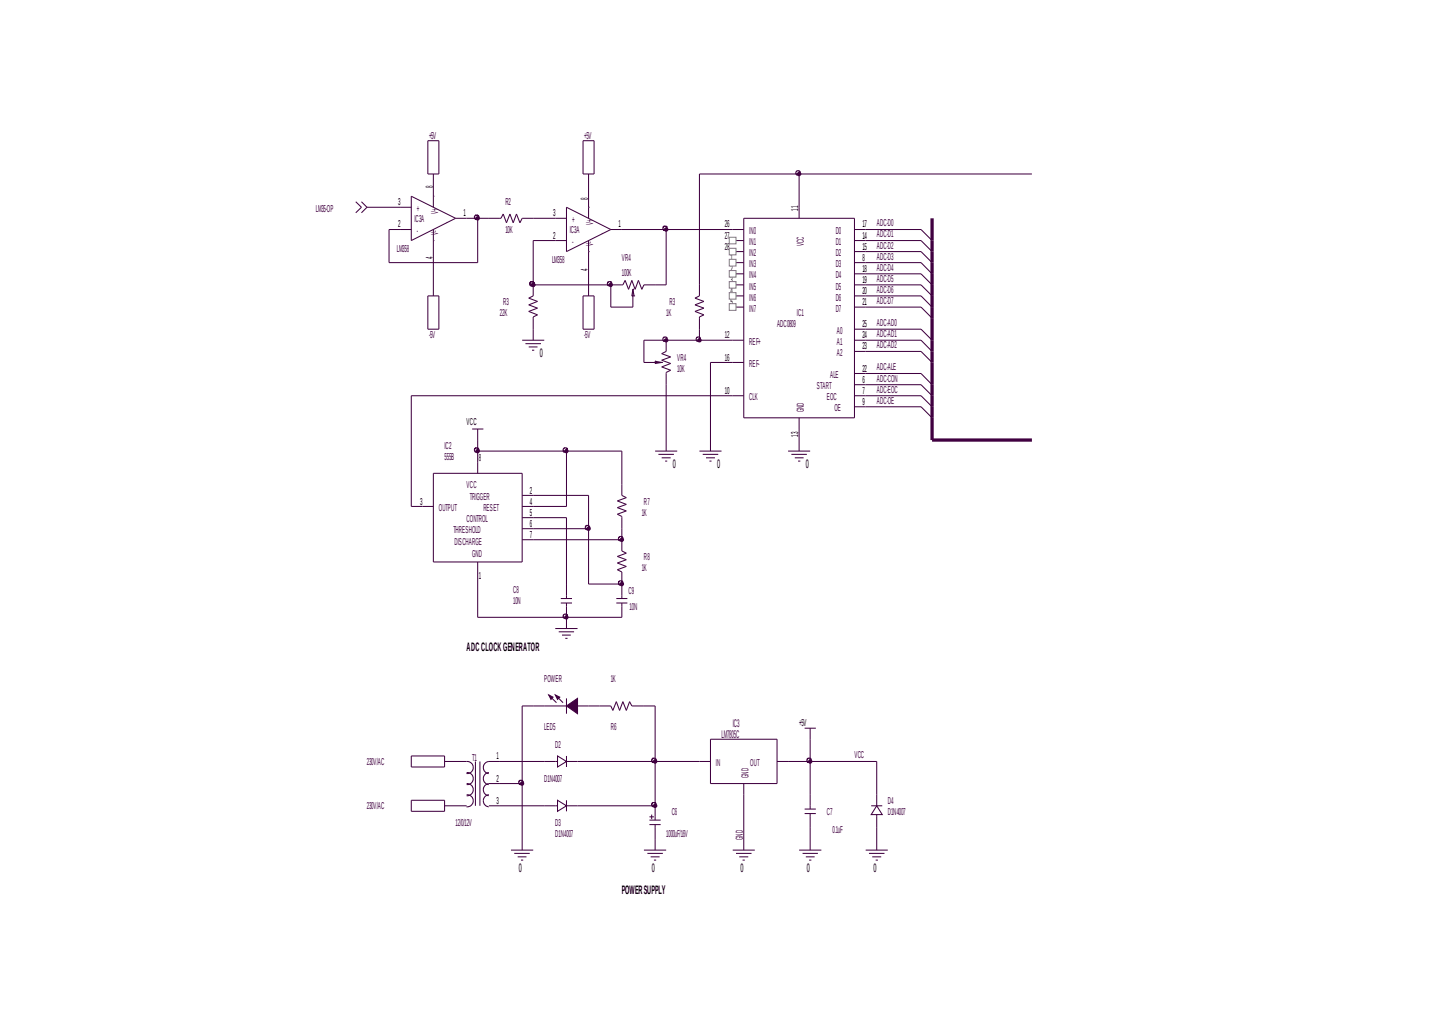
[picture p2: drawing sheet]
<svg xmlns="http://www.w3.org/2000/svg" width="297mm" height="210mm" viewBox="0 0 297 210" stroke-linecap="round" stroke-linejoin="round" font-family="sans-serif">
<g fill="none" stroke="#400040" stroke-width=".21">
<path d="M143.1 35.6v22.7M72.8 41.3l1.1 1.1-1.1 1.1M73.9 41.3l1.2 1.1-1.2 1.1M79.6 47h2.2M79.6 53.7h18.1M188.4 58.3l2.3 2.2M131.7 74.2h3.7M134 73.9h.1M134 74.4h.1M134 73.9l1.4 .3M134 73.9v.5M135.4 74.2h.1"/>
<path d="M135.4 74.2l-1.4 .2M136.3 69.6v2.3l-.9 .5 1.8 .6-1.8 .7 1.8 .7-1.8 .7 1.8 .6-.9 .5v2.5M145.3 74.2h4.6M177.1 62.8h11.3M127.2 99.1v2.3l.9 .4-1.8 .7 1.8 .7-1.8 .7 1.8 .6-1.8 .7 .9 .5v2.5M109.1 110.4h18.1v2.3l.9 .5-1.8 .6 1.8 .7-1.8 .7 1.8 .7-1.8 .7 .9 .4v2.5M122.7 144.4h2.3l.4 .9 .7-1.8 .7 1.8 .6-1.8 .7 1.8 .7-1.8 .5 .9h2.4M165.7 155.8h13.7M111.3 164.9h2.8M114.1 163.7l1.8 1.2-1.8 1.1zM115.9 164.9h2.2M115.9 163.7v2.3"/>
<path d="M163.5 173.9h4.5M164.2 174.6h3.1M164.9 175.3h1.8M165.5 176h.5M178.2 164.9h2.3M179.4 164.9l1.1 1.8h-2.3zM179.4 162.6v2.3M179.4 166.7v2.7"/>
</g>
<circle cx="127.2" cy="110.4" r=".46" fill="#400040"/>
<g fill="none" stroke="#400040" stroke-width=".21">
<path d="M136.3 78.7v13.6M188.4 71.9l2.3 2.3M97.7 92.3h18.2v11.3M115.9 126.3v2.3"/>
<circle cx="127" cy="110.2" r=".45"/>
</g>
<path d="M190.7 74.2v4.5" fill="none" stroke="#400040" stroke-width=".67" stroke-linecap="butt"/>
<circle cx="115.9" cy="92.3" r=".45" fill="#400040"/>
<g fill="none" stroke="#400040" stroke-width=".21">
<path d="M87.5 28.8h2.3v6.8h-2.3zM143.1 35.6h20.4M88.7 49.2v11.3M109.1 44.7h4.5M188.4 49.2l2.3 2.3M143.1 69.6h6.8M97.7 92.3v2.2M163.5 87.8v4.5M177.1 83.2h11.3M97.7 117.2v9.1M109.1 103.6h6.8M120.4 108.2v11.3"/>
<path d="M127.2 119.5v2.9M126.1 123.4h2.2M126.1 122.4h2.2M127.2 123.4v2.9M134 155.8h9.1M90.9 164.9h4.6M149.9 173.9h4.5M150.6 174.6h3.1M151.2 175.3h1.9M151.9 176h.5"/>
<circle cx="115.6" cy="92.1" r=".46"/>
</g>
<path d="M190.7 44.7v4.5M190.7 90h20.4" fill="none" stroke="#400040" stroke-width=".67" stroke-linecap="butt"/>
<circle cx="163.5" cy="35.6" r=".46" fill="#400040"/>
<g fill="none" stroke="#400040" stroke-width=".21">
<path d="M163.5 35.6h47.6M97.7 44.7h2.3M109.1 58.3v2.2l-.9 .5 1.8 .7-1.8 .7 1.8 .6-1.8 .7 1.8 .7-.9 .4v2.5M177.1 56h11.3l2.3 2.3M177.1 53.7h11.3M188.4 76.4l2.3 2.3M161.2 92.3h4.5M161.9 93h3.2M162.6 93.7h1.8M163.3 94.3h.4M109.1 101.4h11.3M115.9 119.5v2.9"/>
<path d="M114.7 123.4h2.3M114.7 122.4h2.3M115.9 123.4v2.9h11.3M118.1 155.8h15.9M84.1 163.7h6.8v2.3h-6.8zM102.3 164.9h9M102.3 160.3h4.5M132.9 167.8h2.2M132.9 168.7h2.2M132.9 167.1h.9M133.3 166.7v.9M134 164.9h.1"/>
<path d="M134 164.9v2.9M134 168.7v3"/>
<circle cx="163.3" cy="35.4" r=".45"/>
</g>
<circle cx="134" cy="155.8" r=".46" fill="#400040"/>
<g fill="none" stroke="#400040" stroke-width=".21">
<path d="M120.4 35.6v6.8M81.8 42.4h2.3M81.8 47h2.3M84.1 40.1l9.1 4.6-9.1 4.5zM88.7 40.1h.1M88.7 49.2h.1M88.7 40.1v2.3M88.7 47v2.2M93.2 44.7h2.3M100 44.7h2.5l.4-.9 .7 1.8 .7-1.8 .7 1.8 .7-1.8 .7 1.8 .4-.9h2.3M134 58.3h2.3M177.1 49.2h11.3"/>
<path d="M188.4 53.7l2.3 2.3M119.3 60.5h2.2v6.8h-2.2zM131.7 69.6v4.6M143.1 67.3v2.3M177.1 71.9h11.3M188.4 60.5l2.3 2.3M188.4 67.3l2.3 2.3M96.6 87.8h2.3M97.7 87.8v4.5M102.3 155.8h9M161.2 155.8h4.5M164.6 149h2.3"/>
<path d="M165.7 149v2.2M179.4 155.8v6.8M104.5 173.9h4.6M105.2 174.6h3.2M105.9 175.3h1.8M106.6 176h.4"/>
<circle cx="133.8" cy="155.5" r=".46"/>
</g>
<path d="M190.7 71.9v2.3M190.7 83.2v2.3" fill="none" stroke="#400040" stroke-width=".67" stroke-linecap="butt"/>
<circle cx="97.7" cy="92.3" r=".46" fill="#400040"/>
<g fill="none" stroke="#400040" stroke-width=".21">
<path d="M120.4 101.4v6.8"/>
<circle cx="97.5" cy="92.1" r=".44"/>
</g>
<circle cx="120.4" cy="108.2" r=".46" fill="#400040"/>
<g fill="none" stroke="#400040" stroke-width=".21">
<path d="M163.5 35.6v9.1M149.9 47h2.3M149.9 49.2h2.3M149.9 51.5h2.3M149.9 53.7h2.3M149.9 56h2.3M149.9 58.3h2.3M152.2 44.7h22.6v40.8h-22.6zM174.8 47h2.3M174.8 49.2h2.3M174.8 51.5h2.3M174.8 53.7h2.3"/>
<path d="M174.8 56h2.3M174.8 58.3h2.3M149.9 60.5h2.3M149.9 62.8h2.3M149.9 69.6h2.3M149.9 74.2h2.3M174.8 78.7h13.6M174.8 60.5h2.3M174.8 62.8h2.3M174.8 69.6h2.3M174.8 67.3h2.3M174.8 71.9h2.3"/>
<path d="M174.8 76.4h2.3M134 92.3h4.5M134.7 93h3.2M135.4 93.7h1.8M136.1 94.3h.4M149.9 81h2.3M163.5 85.5v2.3M174.8 81h2.3M174.8 83.2h2.3M188.4 83.2l2.3 2.3M109.1 105.9h6.8v13.6M109.1 108.2h11.3"/>
<path d="M134 144.4v11.4M152.2 162.6v11.3M177.1 173.9h4.5M177.8 174.6h3.1M178.4 175.3h1.9M179.1 176h.5"/>
<circle cx="120.2" cy="107.9" r=".47"/>
</g>
<path d="M190.7 69.6v2.3" fill="none" stroke="#400040" stroke-width=".67" stroke-linecap="butt"/>
<path d="M149.2 48.5h1.4v1.4h-1.4z" fill-rule="evenodd" fill="#fff"/>
<path d="M149.2 48.5h1.4v1.4h-1.4z" fill="none" stroke="#808080" stroke-width=".21"/>
<path d="M149.2 50.8h1.4v1.3h-1.4z" fill-rule="evenodd" fill="#fff"/>
<path d="M149.2 50.8h1.4v1.3h-1.4z" fill="none" stroke="#808080" stroke-width=".21"/>
<path d="M149.2 53.1h1.4v1.3h-1.4z" fill-rule="evenodd" fill="#fff"/>
<path d="M149.2 53.1h1.4v1.3h-1.4z" fill="none" stroke="#808080" stroke-width=".21"/>
<path d="M149.2 55.3h1.4v1.4h-1.4z" fill-rule="evenodd" fill="#fff"/>
<path d="M149.2 55.4h1.4v1.3h-1.4z" fill="none" stroke="#808080" stroke-width=".21"/>
<path d="M149.2 57.6h1.4v1.3h-1.4z" fill-rule="evenodd" fill="#fff"/>
<path d="M149.2 57.6h1.4v1.3h-1.4z" fill="none" stroke="#808080" stroke-width=".21"/>
<path d="M149.2 59.9h1.4v1.3h-1.4z" fill-rule="evenodd" fill="#fff"/>
<path d="M149.2 59.9h1.4v1.3h-1.4z" fill="none" stroke="#808080" stroke-width=".21"/>
<path d="M149.2 62.1h1.4v1.4h-1.4z" fill-rule="evenodd" fill="#fff"/>
<path d="M149.2 62.1h1.4v1.4h-1.4z" fill="none" stroke="#808080" stroke-width=".21"/>
<path d="M131.7 69.6h4.6M188.4 78.7l2.3 2.3M131.7 144.4h2.3" fill="none" stroke="#400040" stroke-width=".21"/>
<circle cx="136.3" cy="69.6" r=".45" fill="#400040"/>
<g fill="none" stroke="#400040" stroke-width=".21">
<path d="M79.6 47v6.7M177.1 47h11.3M136.3 69.6h6.8M90.9 155.8h4.6"/>
<circle cx="136" cy="69.4" r=".45"/>
</g>
<circle cx="143.1" cy="69.6" r=".45" fill="#400040"/>
<g fill="none" stroke="#400040" stroke-width=".21">
<path d="M88.7 35.6v4.5M165.7 151.2v4.6"/>
<circle cx="142.9" cy="69.4" r=".45"/>
</g>
<path d="M190.7 60.5v2.3M190.7 81v2.2" fill="none" stroke="#400040" stroke-width=".67" stroke-linecap="butt"/>
<circle cx="165.8" cy="155.8" r=".45" fill="#400040"/>
<g fill="none" stroke="#400040" stroke-width=".21">
<path d="M127.2 92.3v6.8M120.4 119.5h6.8M113.6 128.6h4.5M114.3 129.3h3.1M115 129.9h1.8M115.6 130.6h.5"/>
<circle cx="165.5" cy="155.5" r=".45"/>
</g>
<path d="M190.7 58.3v2.2M190.7 65.1v4.5" fill="none" stroke="#400040" stroke-width=".67" stroke-linecap="butt"/>
<circle cx="127.2" cy="119.5" r=".46" fill="#400040"/>
<g fill="none" stroke="#400040" stroke-width=".21">
<path d="M119.3 28.8h2.2v6.8h-2.2zM75.1 42.4h6.7M95.5 44.7h2.2v9M113.6 44.7h2.3M113.6 49.2h2.3M115.9 42.4l9.1 4.6-9.1 4.5zM120.4 42.4h.1M120.4 51.5h.1M120.4 42.4v2.3M120.4 49.2v2.3M125 47h2.2M125 58.3h2.4l.5-.9 .7 1.8 .7-1.8 .6 1.8 .7-1.8 .7 1.8 .4-.9h2.3"/>
<path d="M129.5 59.2h.1M129.5 59.2l-.2 1.3M129.5 59.2l.2 1.3M129.5 59.2v3.6M136.3 47h13.6M188.4 47l2.3 2.2M106.8 69.6h4.5M107.5 70.3h3.2M108.2 71h1.8M108.8 71.6h.5M129.3 60.5h.1M129.3 60.5h.4"/>
<path d="M129.7 60.5h.1M145.3 74.2v18.1M177.1 76.4h11.3M188.4 69.6l2.3 2.3M84.1 81h65.8M115.9 92.3h11.3M84.1 103.6h2.3M106.8 160.3v13.6"/>
<circle cx="127" cy="119.3" r=".46"/>
</g>
<path d="M190.7 49.2v2.3M190.7 53.7v4.6M190.7 85.5v4.5" fill="none" stroke="#400040" stroke-width=".67" stroke-linecap="butt"/>
<circle cx="97.7" cy="44.7" r=".46" fill="#400040"/>
<g fill="none" stroke="#400040" stroke-width=".21">
<path d="M125 58.3v4.5M95.5 155.8l.5 .1 .6 .4 .2 .5v.5l-.5 .7-.3 .2-.6 .1M95.5 158l.9 .3 .4 .7v.7l-.3 .5-.4 .2-.6 .1M97.3 155.8v9.1M98.2 155.8v9.1M100 158l-.7 .3-.4 .8 .2 .9 .4 .4 .5 .1M102.3 155.8h-2.4l-.8 .4-.2 .6 .1 .9 .5 .4 .5 .2M165.7 155.8v6.8M95.5 160.3l.8 .2 .5 .8v.6l-.3 .5-.5 .3-.5 .1M95.5 162.6l.5 .1 .6 .4 .2 .5v.5l-.5 .7-.9 .3M100 160.3l-.8 .4-.3 .6 .2 .9 .4 .4 .5 .2M100 162.6l-.7 .2-.4 .8 .2 1 .4 .3 .5 .2"/>
<path d="M100 164.9h2.3M100 160.3h2.3"/>
<circle cx="97.5" cy="44.4" r=".47"/>
</g>
<circle cx="124.9" cy="58.3" r=".45" fill="#400040"/>
<g fill="none" stroke="#400040" stroke-width=".21">
<path d="M109.1 49.2v9.1M87.5 60.5h2.3v6.8h-2.3zM109.1 67.3v2.3M88.7 96.8h18.1v18.2h-18.1zM97.7 94.5v2.3M86.4 103.6h2.3M97.7 115v2.2M106.8 101.4h2.3M106.8 103.6h2.3M106.8 105.9h2.3M106.8 108.2h2.3M106.8 110.4h2.3"/>
<path d="M84.1 154.7h6.8v2.2h-6.8zM106.8 144.4h2.3M131.7 173.9h4.6M132.4 174.6h3.2M133.1 175.3h1.8M133.8 176h.4M134 171.7v2.2M164.6 166.4h2.3M164.6 165.5h2.3M165.7 162.6v2.9M165.7 166.4v3"/>
<circle cx="124.7" cy="58.1" r=".46"/>
</g>
<path d="M190.7 78.7v2.3" fill="none" stroke="#400040" stroke-width=".67" stroke-linecap="butt"/>
<circle cx="109.1" cy="58.3" r=".46" fill="#400040"/>
<g fill="none" stroke="#400040" stroke-width=".21">
<path d="M109.1 58.3h15.9M177.1 67.3h11.3"/>
<circle cx="108.8" cy="58" r=".45"/>
</g>
<circle cx="109.1" cy="58.3" r=".46" fill="#400040"/>
<g fill="none" stroke="#400040" stroke-width=".21">
<path d="M177.1 51.5h11.3M84.1 81v22.6M111.3 144.4h4.6M115.9 142.9v3.1M118.1 144.4h2.3"/>
<circle cx="108.8" cy="58" r=".45"/>
</g>
<path d="M115.9 144.4l2.2-1.5v3.1z" fill-rule="evenodd" fill="#400040"/>
<path d="M115.9 144.4l2.2-1.5v3.1z" fill="none" stroke="#400040" stroke-width=".21"/>
<path d="M112.3 142.2l.8 .4-.4 .5z" fill-rule="evenodd" fill="#400040"/>
<path d="M112.3 142.2l.8 .4-.4 .5z" fill="none" stroke="#400040" stroke-width=".21"/>
<path d="M113.6 142.2l.9 .4-.4 .5z" fill-rule="evenodd" fill="#400040"/>
<path d="M97.7 126.3h18.2M109.1 144.4h2.2M112.5 142.4l1.3 1.4M113.6 142.2l.9 .4-.4 .5zM113.8 142.4l1.4 1.4M120.4 144.4h2.3" fill="none" stroke="#400040" stroke-width=".21"/>
<path d="M190.7 62.8v2.3" fill="none" stroke="#400040" stroke-width=".67" stroke-linecap="butt"/>
<circle cx="115.9" cy="126.3" r=".45" fill="#400040"/>
<g fill="none" stroke="#400040" stroke-width=".21">
<path d="M127.2 47h9.1M143.1 58.3v2.2l-.9 .5 1.8 .7-1.8 .7 1.8 .6-1.8 .7 1.8 .7-.9 .4v2.5M177.1 69.6h11.3M188.4 62.8l2.3 2.3M165.7 169.4v4.5"/>
<circle cx="115.6" cy="126.1" r=".46"/>
</g>
<path d="M190.7 51.5v2.2" fill="none" stroke="#400040" stroke-width=".67" stroke-linecap="butt"/>
<circle cx="136.3" cy="47" r=".46" fill="#400040"/>
<g fill="none" stroke="#400040" stroke-width=".21">
<path d="M120.4 51.5v9M177.1 58.3h11.3M106.8 144.4v15.9M143.1 155.8h2.2M145.3 151.2h13.7v9.1h-13.7zM159 155.8h2.2M118.1 164.9h15.9M152.2 160.3v2.3"/>
<circle cx="136" cy="46.7" r=".45"/>
</g>
<circle cx="106.8" cy="160.3" r=".45" fill="#400040"/>
<g fill="none" stroke="#400040" stroke-width=".21">
<path d="M134 155.8v9.1"/>
<circle cx="106.6" cy="160.1" r=".46"/>
</g>
<circle cx="134" cy="164.9" r=".46" fill="#400040"/>
<g fill="none" stroke="#400040" stroke-width=".21">
<path d="M109.1 49.2h4.5M136.3 47v11.3M188.4 51.5l2.3 2.2M125 62.8h4.5M177.1 60.5h11.3M143.1 92.3h4.5M143.8 93h3.1M144.4 93.7h1.9M145.1 94.3h.5M177.1 81h11.3l2.3 2.2M127.2 108.2v2.2M111.3 155.8h2.8"/>
<path d="M114.1 154.7l1.8 1.1-1.8 1.1zM115.9 155.8h2.2M115.9 154.7v2.2M179.4 169.4v4.5"/>
<circle cx="133.8" cy="164.6" r=".46"/>
</g>
<g font-size="2.5">
<text x="110.4" y="73">0</text>
<text x="137.7" y="95.7">0</text>
<text x="146.7" y="95.7">0</text>
<text x="164.9" y="95.7">0</text>
<text x="95.5" y="133.1">ADC CLOCK GENERATOR</text>
<text x="106.1" y="178.4">0</text>
<text x="133.3" y="178.4">0</text>
<text x="151.5" y="178.4">0</text>
<text x="165.1" y="178.4">0</text>
<text x="178.7" y="178.4">0</text>
<text x="127.2" y="183">POWER SUPPLY</text>
</g>
<g font-size="2.3" fill="#400040">
<text x="149.9" y="148.8">IC3</text>
<text x="147.6" y="151">LM7805C</text>
</g>
<g font-size="2" fill="#400040">
<text x="87.8" y="28.4">+5V</text>
<text x="119.5" y="28.4">+5V</text>
<text x="64.6" y="43.4">LM35-OP</text>
<text x="84.8" y="45.4">IC3A</text>
<text x="85.3" y="43.4">+</text>
<text x="85.3" y="47.9">-</text>
<text x="89.6" y="43.8" transform="rotate(-90 89.6 43.8)">V+</text>
<text x="91.4" y="45.6">.</text>
<text x="103.4" y="42">R2</text>
<text x="103.4" y="47.7">10K</text>
<text x="116.6" y="47.7">IC3A</text>
<text x="117" y="45.6">+</text>
<text x="121.4" y="46" transform="rotate(-90 121.4 46)">V+</text>
<text x="123.1" y="47.9">.</text>
<text x="153.3" y="47.9">IN0</text>
<text x="171" y="47.9">D0</text>
<text x="179.4" y="46.3">ADC-D0</text>
<text x="81.2" y="51.5">LM358</text>
<text x="89.6" y="48.1" transform="rotate(-90 89.6 48.1)">V-</text>
<text x="112.9" y="53.8">LM358</text>
<text x="117" y="50.2">-</text>
<text x="121.4" y="50.3" transform="rotate(-90 121.4 50.3)">V-</text>
<text x="127.2" y="53.3">VR4</text>
<text x="153.3" y="50.2">IN1</text>
<text x="153.3" y="52.4">IN2</text>
<text x="164.5" y="50.3" transform="rotate(-90 164.5 50.3)">VCC</text>
<text x="171" y="50.2">D1</text>
<text x="171" y="52.4">D2</text>
<text x="179.4" y="53.1">ADC-D3</text>
<text x="179.4" y="50.9">ADC-D2</text>
<text x="179.4" y="48.6">ADC-D1</text>
<text x="127.2" y="56.5">100K</text>
<text x="153.3" y="54.7">IN3</text>
<text x="153.3" y="57">IN4</text>
<text x="153.3" y="59.2">IN5</text>
<text x="171" y="54.7">D3</text>
<text x="171" y="57">D4</text>
<text x="171" y="59.2">D5</text>
<text x="179.4" y="59.9">ADC-D6</text>
<text x="179.4" y="55.4">ADC-D4</text>
<text x="179.4" y="57.6">ADC-D5</text>
<text x="102.3" y="64.7">22K</text>
<text x="102.9" y="62.4">R3</text>
<text x="136.3" y="64.7">1K</text>
<text x="136.9" y="62.4">R3</text>
<text x="153.3" y="61.5">IN6</text>
<text x="153.3" y="63.8">IN7</text>
<text x="163" y="64.7">IC1</text>
<text x="171" y="61.5">D6</text>
<text x="171" y="63.8">D7</text>
<text x="179.4" y="62.2">ADC-D7</text>
<text x="87.8" y="69.2">-5V</text>
<text x="119.5" y="69.2">-5V</text>
<text x="153.3" y="70.6">REF+</text>
<text x="159" y="67">ADC0809</text>
<text x="171.2" y="68.3">A0</text>
<text x="171.2" y="70.6">A1</text>
<text x="179.4" y="66.7">ADC-AD0</text>
<text x="179.4" y="71.3">ADC-AD2</text>
<text x="179.4" y="69">ADC-AD1</text>
<text x="138.5" y="73.8">VR4</text>
<text x="138.5" y="76">10K</text>
<text x="153.3" y="75.1">REF-</text>
<text x="169.8" y="77.4">ALE</text>
<text x="171.2" y="72.8">A2</text>
<text x="179.4" y="75.8">ADC-ALE</text>
<text x="153.3" y="81.9">CLK</text>
<text x="167.1" y="79.7">START</text>
<text x="169.2" y="81.9">EOC</text>
<text x="179.4" y="82.6">ADC-OE</text>
<text x="179.4" y="78.1">ADC-CON</text>
<text x="179.4" y="80.3">ADC-EOC</text>
<text x="164.5" y="84.3" transform="rotate(-90 164.5 84.3)">GND</text>
<text x="170.7" y="84.2">OE</text>
<text x="90.9" y="91.9">IC2</text>
<text x="90.9" y="94.2">555B</text>
<text x="95.5" y="99.8">VCC</text>
<text x="89.8" y="104.6">OUTPUT</text>
<text x="95.5" y="106.9">CONTROL</text>
<text x="96.1" y="102.3">TRIGGER</text>
<text x="98.9" y="104.6">RESET</text>
<text x="131.3" y="105.5">1K</text>
<text x="131.7" y="103.2">R7</text>
<text x="92.7" y="109.1">THRESHOLD</text>
<text x="93" y="111.4">DISCHARGE</text>
<text x="96.6" y="113.9">GND</text>
<text x="131.3" y="116.8">1K</text>
<text x="131.7" y="114.6">R8</text>
<text x="105" y="121.4">C8</text>
<text x="105" y="123.6">10N</text>
<text x="128.6" y="121.6">C9</text>
<text x="128.8" y="124.8">10N</text>
<text x="111.3" y="139.5">POWER</text>
<text x="125" y="139.5">1K</text>
<text x="111.3" y="149.3">LED5</text>
<text x="125" y="149.3">R6</text>
<text x="96.6" y="155.6">T1</text>
<text x="113.6" y="153.1">D2</text>
<text x="174.8" y="155.2">VCC</text>
<text x="75.1" y="156.5">230V/AC</text>
<text x="111.3" y="159.9">D1N4007</text>
<text x="146.5" y="156.7">IN</text>
<text x="153.1" y="159.2" transform="rotate(-90 153.1 159.2)">GND</text>
<text x="153.5" y="156.7">OUT</text>
<text x="75.1" y="165.6">230V/AC</text>
<text x="137.4" y="166.7">C6</text>
<text x="169.2" y="166.7">C7</text>
<text x="181.6" y="164.5">D4</text>
<text x="181.6" y="166.7">D1N4007</text>
<text x="93.2" y="169">12/0/12V</text>
<text x="113.6" y="169">D3</text>
<text x="113.6" y="171.2">D1N4007</text>
<text x="136.3" y="171.2">1000uF/16V</text>
<text x="152" y="171.9" transform="rotate(-90 152 171.9)">GND</text>
<text x="170.3" y="170.4">0.1uF</text>
</g>
<g font-size="2">
<text x="88.5" y="38.6" transform="rotate(-90 88.5 38.6)">8</text>
<text x="120.2" y="40.8" transform="rotate(-90 120.2 40.8)">8</text>
<text x="81.4" y="42">3</text>
<text x="81.4" y="46.5">2</text>
<text x="94.8" y="44.3">1</text>
<text x="113.1" y="44.3">3</text>
<text x="126.5" y="46.5">1</text>
<text x="148.3" y="46.5">26</text>
<text x="163.3" y="43.1" transform="rotate(-90 163.3 43.1)">11</text>
<text x="176.4" y="46.5">17</text>
<text x="88.5" y="53.1" transform="rotate(-90 88.5 53.1)">4</text>
<text x="113.1" y="48.8">2</text>
<text x="148.3" y="48.8">27</text>
<text x="148.3" y="51.1">28</text>
<text x="149.4" y="53.3">1</text>
<text x="176.4" y="48.8">14</text>
<text x="176.4" y="51.1">15</text>
<text x="176.4" y="53.3">8</text>
<text x="120.2" y="55.4" transform="rotate(-90 120.2 55.4)">4</text>
<text x="149.4" y="55.6">2</text>
<text x="149.4" y="57.9">3</text>
<text x="176.4" y="55.6">18</text>
<text x="176.4" y="57.9">19</text>
<text x="149.4" y="60.1">4</text>
<text x="149.4" y="62.4">5</text>
<text x="176.4" y="60.1">20</text>
<text x="176.4" y="62.4">21</text>
<text x="148.3" y="69.2">12</text>
<text x="176.4" y="67">25</text>
<text x="176.4" y="69.2">24</text>
<text x="176.4" y="71.5">23</text>
<text x="148.3" y="73.8">16</text>
<text x="176.4" y="76">22</text>
<text x="148.3" y="80.6">10</text>
<text x="176.4" y="82.8">9</text>
<text x="176.4" y="80.6">7</text>
<text x="176.4" y="78.3">6</text>
<text x="95.5" y="86.9">VCC</text>
<text x="163.3" y="89.3" transform="rotate(-90 163.3 89.3)">13</text>
<text x="98" y="94.4">8</text>
<text x="108.4" y="101">2</text>
<text x="85.9" y="103.2">3</text>
<text x="108.4" y="103.2">4</text>
<text x="108.4" y="105.5">5</text>
<text x="108.4" y="107.8">6</text>
<text x="108.4" y="110">7</text>
<text x="98" y="118.4">1</text>
<text x="163.5" y="148.6">+5V</text>
<text x="101.6" y="155.4">1</text>
<text x="101.6" y="159.9">2</text>
<text x="101.6" y="164.5">3</text>
</g>
</svg>
